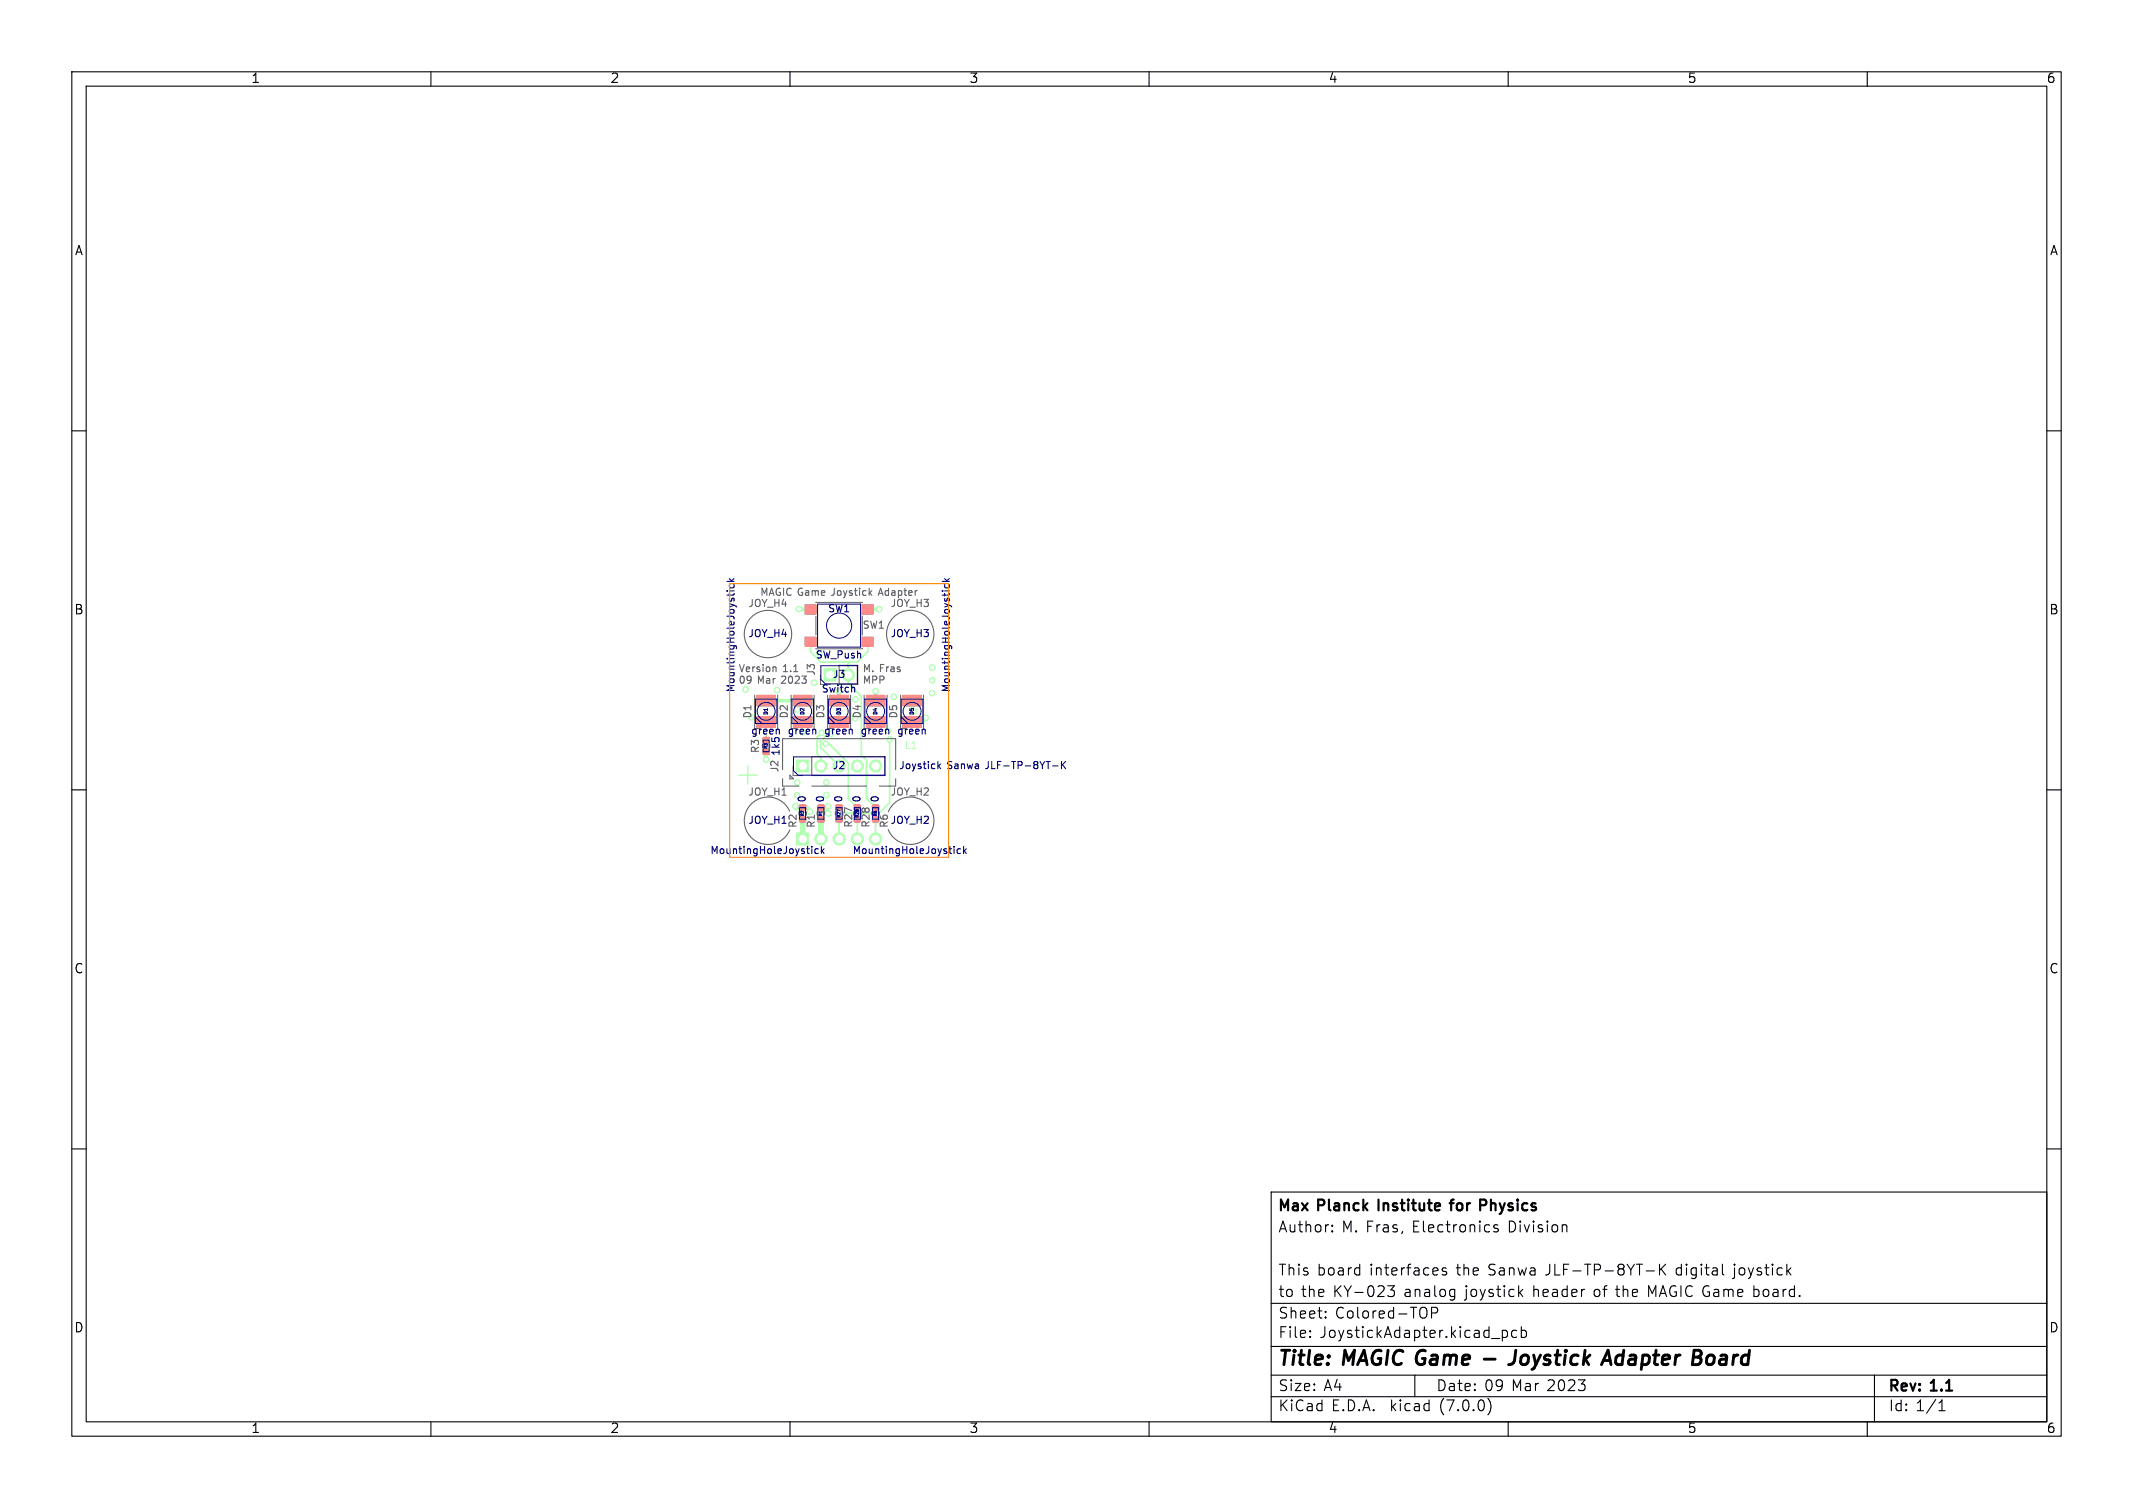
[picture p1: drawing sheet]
<svg xmlns="http://www.w3.org/2000/svg" width="297mm" height="210mm" viewBox="0 0 297 210" stroke-linecap="round" stroke-linejoin="round" font-family="sans-serif">
<g fill="none" stroke="#000" stroke-width=".15">
<path d="M10 10h277v190h-277zM12 12h273v186h-273zM60 10v2M110 10v2M160 10v2M210 10v2M260 10v2M10 60h2M285 60h2M10 110h2M285 110h2M10 160h2"/>
<path d="M285 160h2M177 166h108v32h-108zM185.5 171.4l.1 .1-.1 .1M185.5 171.4l-.1 .1 .1 .1M185.5 170.6v.2M185.5 171.4v.2M185.5 170.6l.1 .1-.1 .1M185.5 170.6l-.1 .1 .1 .1M193.2 179.1h1l-.5 .5a.41 .41 0 0 1 .5 .3v.4l-.2 .2-.6 .1-.2-.2M201.4 176.6h-.4l-.2 .2 .1 .2 .5 .1v.2v.2l-.2 .1-.4-.1M202.4 179.6h.2M202.6 179.6v1.2l-.2 .2"/>
<path d="M208.6 170.6h-.4l-.2 .2 .1 .2 .5 .1v.2v.2l-.2 .1-.4-.1M211.6 180l.4 .6M212 179.6l-.5 .5M218 170.6l.2 .2v.8M229.2 177h1.2M231.1 176.1v1.5M231.3 176.7l.6 .9M231.9 176.1l-.8 .8M239.8 176.1v1.2l.2 .3M248.9 177l.5 .6M249.4 176.6l-.6 .5M60 198v2"/>
<path d="M110 198v2M160 198v2M177 194.5h108M177 191.5h108M177 187.5h108M177 181.5h108M182.4 186.1l.1 .1-.1 .1M182.4 185.3l.1 .1-.1 .1M184.6 183.4v.1v.1M184.6 182.6v.1v.1M197 191.5v3M199.3 182.1v1.5"/>
<path d="M200 182.1a.41 .41 0 0 1 .2 .4 .41 .41 0 0 1-.3 .3h-.6M202.6 180.5l-.2 .1M207.2 194.7a1.72 1.72 0 0 1 0 2.3M209.2 185.3v1.5M209.2 185.3h.4l.3 .2v.5l-.1 .2-.2 .1-.4-.1M210 198v2M211.2 185.3h-.4l-.3 .2v.5l.1 .2 .2 .1 .4-.1M211.8 185.3h.5l.2 .2v.5l-.1 .2-.1 .1-.5-.1M211.8 184.8v1.5M260 198v2M261 191.5v6.5M270 196.5h.8"/>
<path d="M270 195.4l.4-.4v1.5"/>
</g>
<path d="M206.7 189.3h1.5M211.1 188l-.2 1.5a.74 .74 0 0 1-.8 .5M238.1 188.7l-.4 .4-.1 .6 .1 .2 .5 .1" fill="none" stroke="#000" stroke-width=".4"/>
<path d="M201.8 167.6h.6M202.4 167.1h-.3v.2v1.3M206.1 167.1h.6a.41 .41 0 0 1 .3 .4 .41 .41 0 0 1-.3 .3h-.6" fill="none" stroke="#000" stroke-width=".3"/>
<path d="M102.9 108h2.5M104.1 106.7v2.5" fill="none" stroke="#b3ffb3" stroke-width=".2"/>
<g fill="#b3ffb3" stroke="#b3ffb3" stroke-width=".14">
<path d="M119 112.1h.8v.7h-.8z"/>
<path d="M119 113.8h.8v.7h-.8z"/>
<path d="M115.5 99.8h2.6v1.5h-2.6z"/>
<path d="M115.5 96.8h2.6v1.5h-2.6z"/>
<path d="M110.9 105.8h1.7v1.7h-1.7z"/>
<path d="M110.5 99.8h2.6v1.5h-2.6z"/>
<path d="M110.5 96.8h2.6v1.5h-2.6z"/>
<path d="M125.7 99.8h2.6v1.5h-2.6z"/>
<path d="M125.7 96.8h2.6v1.5h-2.6z"/>
<path d="M113.9 113.8h.8v.7h-.8z"/>
<path d="M113.9 112.1h.8v.7h-.8z"/>
<path d="M112.1 84.2h1.5v1.3h-1.5z"/>
<path d="M120 84.2h1.6v1.3h-1.6z"/>
<path d="M112.1 88.7h1.5v1.3h-1.5z"/>
<path d="M120 88.7h1.6v1.3h-1.6z"/>
<path d="M105.4 99.8h2.6v1.5h-2.6z"/>
<path d="M105.4 96.8h2.6v1.5h-2.6z"/>
<path d="M111.3 113.8h.9v.7h-.9z"/>
<path d="M111.3 112.1h.9v.7h-.9z"/>
<path d="M120.6 99.8h2.6v1.5h-2.6z"/>
<path d="M120.6 96.8h2.6v1.5h-2.6z"/>
<path d="M121.5 112.1h.8v.7h-.8z"/>
<path d="M121.5 113.8h.8v.7h-.8z"/>
<path d="M114.7 93.1h1.7v1.7h-1.7z"/>
<path d="M106.3 104.4h.8v.7h-.8z"/>
<path d="M106.3 102.7h.8v.7h-.8z"/>
<path d="M116.4 112.1h.9v.7h-.9z"/>
<path d="M116.4 113.8h.9v.7h-.9z"/>
<path d="M110.9 116h1.7v1.7h-1.7z"/>
<circle cx="114.3" cy="106.7" r=".85"/>
<circle cx="116.8" cy="106.7" r=".85"/>
<circle cx="119.4" cy="106.7" r=".85"/>
<circle cx="121.9" cy="106.7" r=".85"/>
<circle cx="118.1" cy="94" r=".85"/>
<circle cx="114.3" cy="116.8" r=".85"/>
<circle cx="116.8" cy="116.8" r=".85"/>
<circle cx="119.4" cy="116.8" r=".85"/>
<circle cx="121.9" cy="116.8" r=".85"/>
<circle cx="111" cy="109" r=".4"/>
<circle cx="108.2" cy="96.1" r=".4"/>
<circle cx="124.5" cy="97" r=".4"/>
<circle cx="129.8" cy="96.5" r=".4"/>
<circle cx="111.3" cy="84.8" r=".4"/>
<circle cx="111" cy="110.7" r=".4"/>
<circle cx="112.8" cy="113" r=".4"/>
<circle cx="122.4" cy="84.8" r=".4"/>
<circle cx="129.8" cy="94.7" r=".4"/>
<circle cx="113.4" cy="95.1" r=".4"/>
<circle cx="110.7" cy="112.3" r=".4"/>
<circle cx="106.7" cy="105.8" r=".4"/>
<circle cx="111" cy="98.8" r=".4"/>
<circle cx="115.3" cy="112.3" r=".4"/>
<circle cx="121.9" cy="96.3" r=".4"/>
<circle cx="115.3" cy="113.3" r=".4"/>
<circle cx="127.3" cy="99.1" r=".4"/>
<circle cx="115.1" cy="110.7" r=".4"/>
<circle cx="119.1" cy="97.4" r=".4"/>
<circle cx="115.1" cy="109" r=".4"/>
<circle cx="103.8" cy="96" r=".4"/>
<circle cx="129.8" cy="93" r=".4"/>
<circle cx="116.8" cy="99.2" r=".4"/>
<circle cx="123.6" cy="101.8" r=".4"/>
<circle cx="128.9" cy="100" r=".4"/>
<circle cx="114.4" cy="102.1" r=".4"/>
<circle cx="123.9" cy="103" r=".4"/>
<circle cx="115" cy="103.6" r=".4"/>
</g>
<path d="M110.7 112.3l.2 .2h1.3l.6 .5M111.8 114.1v2.7M114.3 114.1v2.7M114.5 112.5l.8 .8M115.3 112.3l-.2 .2h-.8" fill="none" stroke="#b3ffb3" stroke-width=".8"/>
<path d="M106.7 97.6h5.1l-.8 .7v.5M111.3 84.8l1.6 .1M116.8 96.3v1.3M121.9 96.3v1.3M122.4 84.8l-1.6 .1M127 97.6v1.2M106.7 104.7v1.1" fill="none" stroke="#b3ffb3" stroke-width=".5"/>
<g fill="none" stroke="#b3ffb3" stroke-width=".25">
<path d="M112.9 89.4v1.4l1.4 1.4h3.8v3l1.8 1.8v8.1l.7 .8v5.3l1.3 1.3M116.8 99.2v1.4M120.8 89.4v1.4l-1.4 1.4M128.9 100l-.3 .2v.4h-1.6M106.7 100.6v2.5M111.8 100.6v1.4M114.4 102.1l-.6 .6v2.3l.5 .5v1.2M115 103.6h.4l2.7 2.6v5l1.3 1.3M115.3 102.2l-1.1 1.1v.8l2.6 2.6M116.8 114.1v2.7M119.4 114.1v2.7M121.9 100.6h1.6v1.1"/>
<path d="M121.9 114.1v2.7M123.9 103v8.8l-1.5 1.4h-4.8l-.8-.7"/>
</g>
<g fill="#fff" stroke="#fff" stroke-width=".14">
<circle cx="111" cy="109" r=".2"/>
<circle cx="108.2" cy="96.1" r=".2"/>
<circle cx="124.5" cy="97" r=".2"/>
<circle cx="129.8" cy="96.5" r=".2"/>
<circle cx="111.3" cy="84.8" r=".2"/>
<circle cx="111" cy="110.7" r=".2"/>
<circle cx="112.8" cy="113" r=".2"/>
<circle cx="122.4" cy="84.8" r=".2"/>
<circle cx="129.8" cy="94.7" r=".2"/>
<circle cx="113.4" cy="95.1" r=".2"/>
<circle cx="110.7" cy="112.3" r=".2"/>
<circle cx="106.7" cy="105.8" r=".2"/>
<circle cx="111" cy="98.8" r=".2"/>
<circle cx="115.3" cy="112.3" r=".2"/>
<circle cx="121.9" cy="96.3" r=".2"/>
<circle cx="115.3" cy="113.3" r=".2"/>
<circle cx="115.1" cy="110.7" r=".2"/>
<circle cx="119.1" cy="97.4" r=".2"/>
<circle cx="115.1" cy="109" r=".2"/>
<circle cx="103.8" cy="96" r=".2"/>
<circle cx="129.8" cy="93" r=".2"/>
<circle cx="128.9" cy="100" r=".2"/>
<circle cx="114.4" cy="102.1" r=".2"/>
<circle cx="123.9" cy="103" r=".2"/>
<circle cx="115" cy="103.6" r=".2"/>
<circle cx="126.7" cy="88.3" r="1.6"/>
<circle cx="106.9" cy="114.3" r="1.6"/>
<circle cx="106.9" cy="88.3" r="1.6"/>
<circle cx="111.8" cy="106.7" r=".5"/>
<circle cx="114.3" cy="106.7" r=".5"/>
<circle cx="119.4" cy="106.7" r=".5"/>
<circle cx="121.9" cy="106.7" r=".5"/>
<circle cx="115.6" cy="94" r=".5"/>
<circle cx="118.1" cy="94" r=".5"/>
<circle cx="126.7" cy="114.3" r="1.6"/>
<circle cx="111.8" cy="116.8" r=".5"/>
<circle cx="114.3" cy="116.8" r=".5"/>
<circle cx="116.8" cy="116.8" r=".5"/>
<circle cx="119.4" cy="116.8" r=".5"/>
<circle cx="121.9" cy="116.8" r=".5"/>
</g>
<g fill="#ff8a8a" stroke="#ff8a8a" stroke-width=".14">
<path d="M119 112.1h.8v.7h-.8z"/>
<path d="M119 113.8h.8v.7h-.8z"/>
<path d="M115.5 99.8h2.6v1.5h-2.6z"/>
<path d="M115.5 96.8h2.6v1.5h-2.6z"/>
<path d="M110.5 99.8h2.6v1.5h-2.6z"/>
<path d="M110.5 96.8h2.6v1.5h-2.6z"/>
<path d="M125.7 99.8h2.6v1.5h-2.6z"/>
<path d="M125.7 96.8h2.6v1.5h-2.6z"/>
<path d="M113.9 113.8h.8v.7h-.8z"/>
<path d="M113.9 112.1h.8v.7h-.8z"/>
<path d="M112.1 84.2h1.5v1.3h-1.5z"/>
<path d="M120 84.2h1.6v1.3h-1.6z"/>
<path d="M112.1 88.7h1.5v1.3h-1.5z"/>
<path d="M120 88.7h1.6v1.3h-1.6z"/>
<path d="M105.4 99.8h2.6v1.5h-2.6z"/>
<path d="M105.4 96.8h2.6v1.5h-2.6z"/>
<path d="M111.3 113.8h.9v.7h-.9z"/>
<path d="M111.3 112.1h.9v.7h-.9z"/>
<path d="M120.6 99.8h2.6v1.5h-2.6z"/>
<path d="M120.6 96.8h2.6v1.5h-2.6z"/>
<path d="M121.5 112.1h.8v.7h-.8z"/>
<path d="M121.5 113.8h.8v.7h-.8z"/>
<path d="M106.3 104.4h.8v.7h-.8z"/>
<path d="M106.3 102.7h.8v.7h-.8z"/>
<path d="M116.4 112.1h.9v.7h-.9z"/>
<path d="M116.4 113.8h.9v.7h-.9z"/>
</g>
<g fill="none" stroke="#626262" stroke-width=".15">
<path d="M107.9 92.9l.2 .1v.5M121.1 82.5l.3 .4M121.4 82.3l-.4 .3M109 107.2v-4.3h15.7v4.3M109 108.5v1h2.3M110 113a3.3 3.3 0 0 0-5.1-1.3 3.3 3.3 0 0 0 0 5.2 3.3 3.3 0 0 0 5.1-1.3M110 108l.5 .5h-.5zM113 109.5h7.6M123.7 113a3.3 3.3 0 0 1 5.1-1.3 3.3 3.3 0 0 1-.1 5.2 3.3 3.3 0 0 1-5-1.4M124.7 108.5v1h-2.3"/>
<circle cx="106.9" cy="88.3" r="3.3"/>
<circle cx="126.7" cy="88.3" r="3.3"/>
</g>
<g fill="none" stroke="#626262" stroke-width=".14">
<path d="M105.1 96.8v4.7M108.3 96.8v4.7M110.2 96.8v4.7M113.4 96.8v4.7M113.6 85.8v2.6M113.6 90.3h6.5M114.2 94v1.3M115.2 96.8v4.7M116.8 92.7h2.6v2.6h-2.6zM118.4 96.8v4.7M120.1 83.9h-6.5M120.1 85.8v2.6"/>
<path d="M120.3 96.8v4.7M123.5 96.8v4.7M125.4 96.8v4.7M128.6 96.8v4.7M107.2 103.6v.5M110.4 106.7v1.3h1.4M111.2 113v.5M112.3 113v.5M113 105.4h10.2v2.6h-10.2zM113.8 113v.5M114.8 113v.5M116.3 113v.5"/>
<path d="M117.4 113v.5M122.4 113v.5"/>
</g>
<g fill="none" stroke="#000080" stroke-width=".15">
<path d="M101.2 81h1M101.6 80.6l.3 .4M102.2 80.6l-.4 .3M131.2 81h1M131.5 80.6l.4 .4M132.2 80.6l-.4 .3M114.4 117.9v1M114.5 118.5l.2 .4M114.7 118.2l-.3 .4M134.2 117.9v1M134.3 118.5l.3 .4M134.6 118.2l-.4 .4"/>
<path d="M146.6 106.7h.7M147.8 106v1M147.9 106.5l.5 .5M148.4 106l-.6 .6"/>
</g>
<g fill="none" stroke="#000080" stroke-width=".14">
<path d="M105.2 97.4h3v3.4h-3zM105.2 99.9l.9 .9M110.3 97.4h3v3.4h-3zM110.3 99.9l.9 .9M113.8 84.1h6v6h-6zM114.3 92.7h5.1v2.6h-4.5l-.6-.7zM115.3 97.4h3v3.4h-3zM115.3 99.9l.9 .9M120.4 97.4h3v3.4h-3zM120.4 99.9l.9 .9M125.5 97.4h3v3.4h-3zM125.5 99.9l.9 .9"/>
<path d="M107.1 103.1v1.6h-.8M110.5 105.4h12.7v2.6h-12.1l-.6-.7zM111.3 112.5h.9v1.6h-.9zM113.9 112.5h.8v1.6h-.8zM116.4 112.5h.9v1.6h-.9zM119 112.5h.8v1.6h-.8M121.5 112.5h.8v1.6h-.8"/>
<circle cx="106.7" cy="99.1" r="1.25"/>
<circle cx="111.8" cy="99.1" r="1.25"/>
<circle cx="116.8" cy="87.1" r="1.75"/>
<circle cx="116.8" cy="99.1" r="1.25"/>
<circle cx="121.9" cy="99.1" r="1.25"/>
<circle cx="127" cy="99.1" r="1.25"/>
</g>
<path d="M101.6 81.3h30.5v38.1h-30.5z" fill="none" stroke="#ff8000" stroke-width=".14"/>
<g font-size="2.8">
<text x="178" y="190.8">Title:</text>
<text x="187.1" y="190.8">MAGIC Game</text>
<text x="212.2" y="190.8">Joystick</text>
<text x="225.8" y="190.8">Adapter</text>
<text x="238.8" y="190.8">Board</text>
</g>
<g font-size="2.1">
<text x="178" y="169.1">Max</text>
<text x="178" y="171.9">Author:</text>
<text x="183.6" y="169.1">Planck</text>
<text x="186.8" y="171.9">M. Fras,</text>
<text x="192.5" y="169.1">Institute</text>
<text x="196.7" y="171.9">Electronics</text>
<text x="203.1" y="169.1">for</text>
<text x="207.5" y="169.1">Physics</text>
<text x="210.1" y="171.9">Division</text>
<text x="178" y="177.9">This board</text>
<text x="190.7" y="177.9">interfaces</text>
<text x="202.9" y="177.9">the</text>
<text x="207.3" y="177.9">Sanwa</text>
<text x="215.4" y="177.9">JLF-TP-8YT-K</text>
<text x="233.6" y="177.9">digital</text>
<text x="241.7" y="177.9">joystick</text>
<text x="178" y="183.9">Sheet:</text>
<text x="178" y="180.9">to the</text>
<text x="185.7" y="180.9">KY-023</text>
<text x="185.9" y="183.9">Colored-TOP</text>
<text x="195.6" y="180.9">analog</text>
<text x="204.1" y="180.9">joystick</text>
<text x="213.6" y="180.9">header</text>
<text x="222.1" y="180.9">of the</text>
<text x="229.8" y="180.9">MAGIC Game board.</text>
<text x="178" y="186.6">File:</text>
<text x="183.8" y="186.6">JoystickAdapter.kicad_pcb</text>
<text x="178" y="196.8">KiCad</text>
<text x="178" y="194">Size:</text>
<text x="184.3" y="194">A4</text>
<text x="185.4" y="196.8">E.D.A.</text>
<text x="193.6" y="196.8">kicad</text>
<text x="200" y="194">Date:</text>
<text x="200.5" y="196.8">(7.0.0)</text>
<text x="206.7" y="194">09</text>
<text x="210.5" y="194">Mar 2023</text>
<text x="263" y="194.2">Rev:</text>
<text x="263" y="196.8">Id: 1/1</text>
<text x="269" y="194.2">1.1</text>
</g>
<g font-size="1.8">
<text x="35" y="11.8">1</text>
<text x="85" y="11.8">2</text>
<text x="135" y="11.8">3</text>
<text x="185" y="11.8">4</text>
<text x="235" y="11.8">5</text>
<text x="285" y="11.8">6</text>
<text x="10.4" y="35.8">A</text>
<text x="285.4" y="35.8">A</text>
<text x="10.3" y="85.8">B</text>
<text x="285.3" y="85.8">B</text>
<text x="10.3" y="135.8">C</text>
<text x="285.3" y="135.8">C</text>
<text x="10.3" y="185.8">D</text>
<text x="285.3" y="185.8">D</text>
<text x="35" y="199.8">1</text>
<text x="85" y="199.8">2</text>
<text x="135" y="199.8">3</text>
<text x="185" y="199.8">4</text>
<text x="235" y="199.8">5</text>
<text x="285" y="199.8">6</text>
</g>
<g font-size="1.4" fill="#626262">
<text x="105.8" y="83.2">MAGIC Game</text>
<text x="115.9" y="83.2">Joystick</text>
<text x="122.6" y="83.2">Adapter</text>
<text x="104.1" y="84.8">JOY_H4</text>
<text x="120.1" y="87.8">SW1</text>
<text x="123.9" y="84.8">JOY_H3</text>
<text x="102.9" y="93.9">Version</text>
<text x="102.9" y="95.5">09</text>
<text x="105.5" y="95.5">Mar</text>
<text x="109" y="95.5">2023</text>
<text x="109.1" y="93.9">1.1</text>
<text x="113.7" y="94.2" transform="rotate(-90 113.7 94.2)">J3</text>
<text x="120.1" y="93.9">M. Fras</text>
<text x="120.1" y="95.5">MPP</text>
<text x="104.9" y="100.1" transform="rotate(-90 104.9 100.1)">D1</text>
<text x="109.9" y="100.1" transform="rotate(-90 109.9 100.1)">D2</text>
<text x="115" y="100.1" transform="rotate(-90 115 100.1)">D3</text>
<text x="120.1" y="100.1" transform="rotate(-90 120.1 100.1)">D4</text>
<text x="125.2" y="100.1" transform="rotate(-90 125.2 100.1)">D5</text>
<text x="108.6" y="107.6" transform="rotate(-90 108.6 107.6)">J2</text>
<text x="104.1" y="111.1">JOY_H1</text>
<text x="123.9" y="111.1">JOY_H2</text>
<text x="111.2" y="115.4" transform="rotate(-90 111.2 115.4)">R2</text>
<text x="113.7" y="115.4" transform="rotate(-90 113.7 115.4)">R1</text>
</g>
<g font-size="1.4" fill="#000080">
<text x="104.1" y="89">JOY_H4</text>
<text x="115.2" y="85.5">SW1</text>
<text x="123.9" y="89">JOY_H3</text>
<text x="113.5" y="92">SW_Push</text>
<text x="115.9" y="94.7">J3</text>
<text x="102.5" y="96.5" transform="rotate(-90 102.5 96.5)">MountingHoleJoystick</text>
<text x="114.3" y="96.7">Switch</text>
<text x="132.5" y="96.5" transform="rotate(-90 132.5 96.5)">MountingHoleJoystick</text>
<text x="104.5" y="102.5">green</text>
<text x="105.9" y="104.9" transform="rotate(-90 105.9 104.9)">R3</text>
<text x="108.8" y="105.3" transform="rotate(-90 108.8 105.3)">1k5</text>
<text x="109.6" y="102.5">green</text>
<text x="114.7" y="102.5">green</text>
<text x="115.9" y="107.4">J2</text>
<text x="119.8" y="102.5">green</text>
<text x="124.8" y="102.5">green</text>
<text x="125.2" y="107.4">Joystick</text>
<text x="131.9" y="107.4">Sanwa</text>
<text x="137.4" y="107.4">JLF-TP-8YT-K</text>
<text x="112.4" y="111.8" transform="rotate(-90 112.4 111.8)">0</text>
<text x="115" y="111.8" transform="rotate(-90 115 111.8)">0</text>
<text x="117.5" y="111.8" transform="rotate(-90 117.5 111.8)">0</text>
<text x="120.1" y="111.8" transform="rotate(-90 120.1 111.8)">0</text>
<text x="122.6" y="111.8" transform="rotate(-90 122.6 111.8)">0</text>
<text x="98.8" y="119.2">MountingHoleJoystick</text>
<text x="104.1" y="115">JOY_H1</text>
<text x="118.7" y="119.2">MountingHoleJoystick</text>
<text x="118.9" y="115.3" transform="rotate(-90 118.9 115.3)">R27</text>
<text x="121.3" y="115.3" transform="rotate(-90 121.3 115.3)">R28</text>
<text x="123.9" y="115.4" transform="rotate(-90 123.9 115.4)">R6</text>
<text x="123.9" y="115">JOY_H2</text>
</g>
<text font-size="1.4" fill="#b3ffb3" x="126" y="104.6">L1</text>
<g font-size=".7" fill="#000080">
<text x="107.1" y="99.6" transform="rotate(-90 107.1 99.6)">D1</text>
<text x="112.1" y="99.6" transform="rotate(-90 112.1 99.6)">D2</text>
<text x="117.2" y="99.6" transform="rotate(-90 117.2 99.6)">D3</text>
<text x="122.3" y="99.6" transform="rotate(-90 122.3 99.6)">D4</text>
<text x="127.4" y="99.6" transform="rotate(-90 127.4 99.6)">D5</text>
</g>
<g font-size=".6" fill="#000080">
<text x="107" y="104.3" transform="rotate(-90 107 104.3)">R3</text>
<text x="112" y="113.7" transform="rotate(-90 112 113.7)">R2</text>
<text x="114.6" y="113.7" transform="rotate(-90 114.6 113.7)">R1</text>
<text x="117.1" y="113.9" transform="rotate(-90 117.1 113.9)">R27</text>
<text x="119.7" y="113.9" transform="rotate(-90 119.7 113.9)">R28</text>
<text x="122.2" y="113.7" transform="rotate(-90 122.2 113.7)">R6</text>
</g>
</svg>
